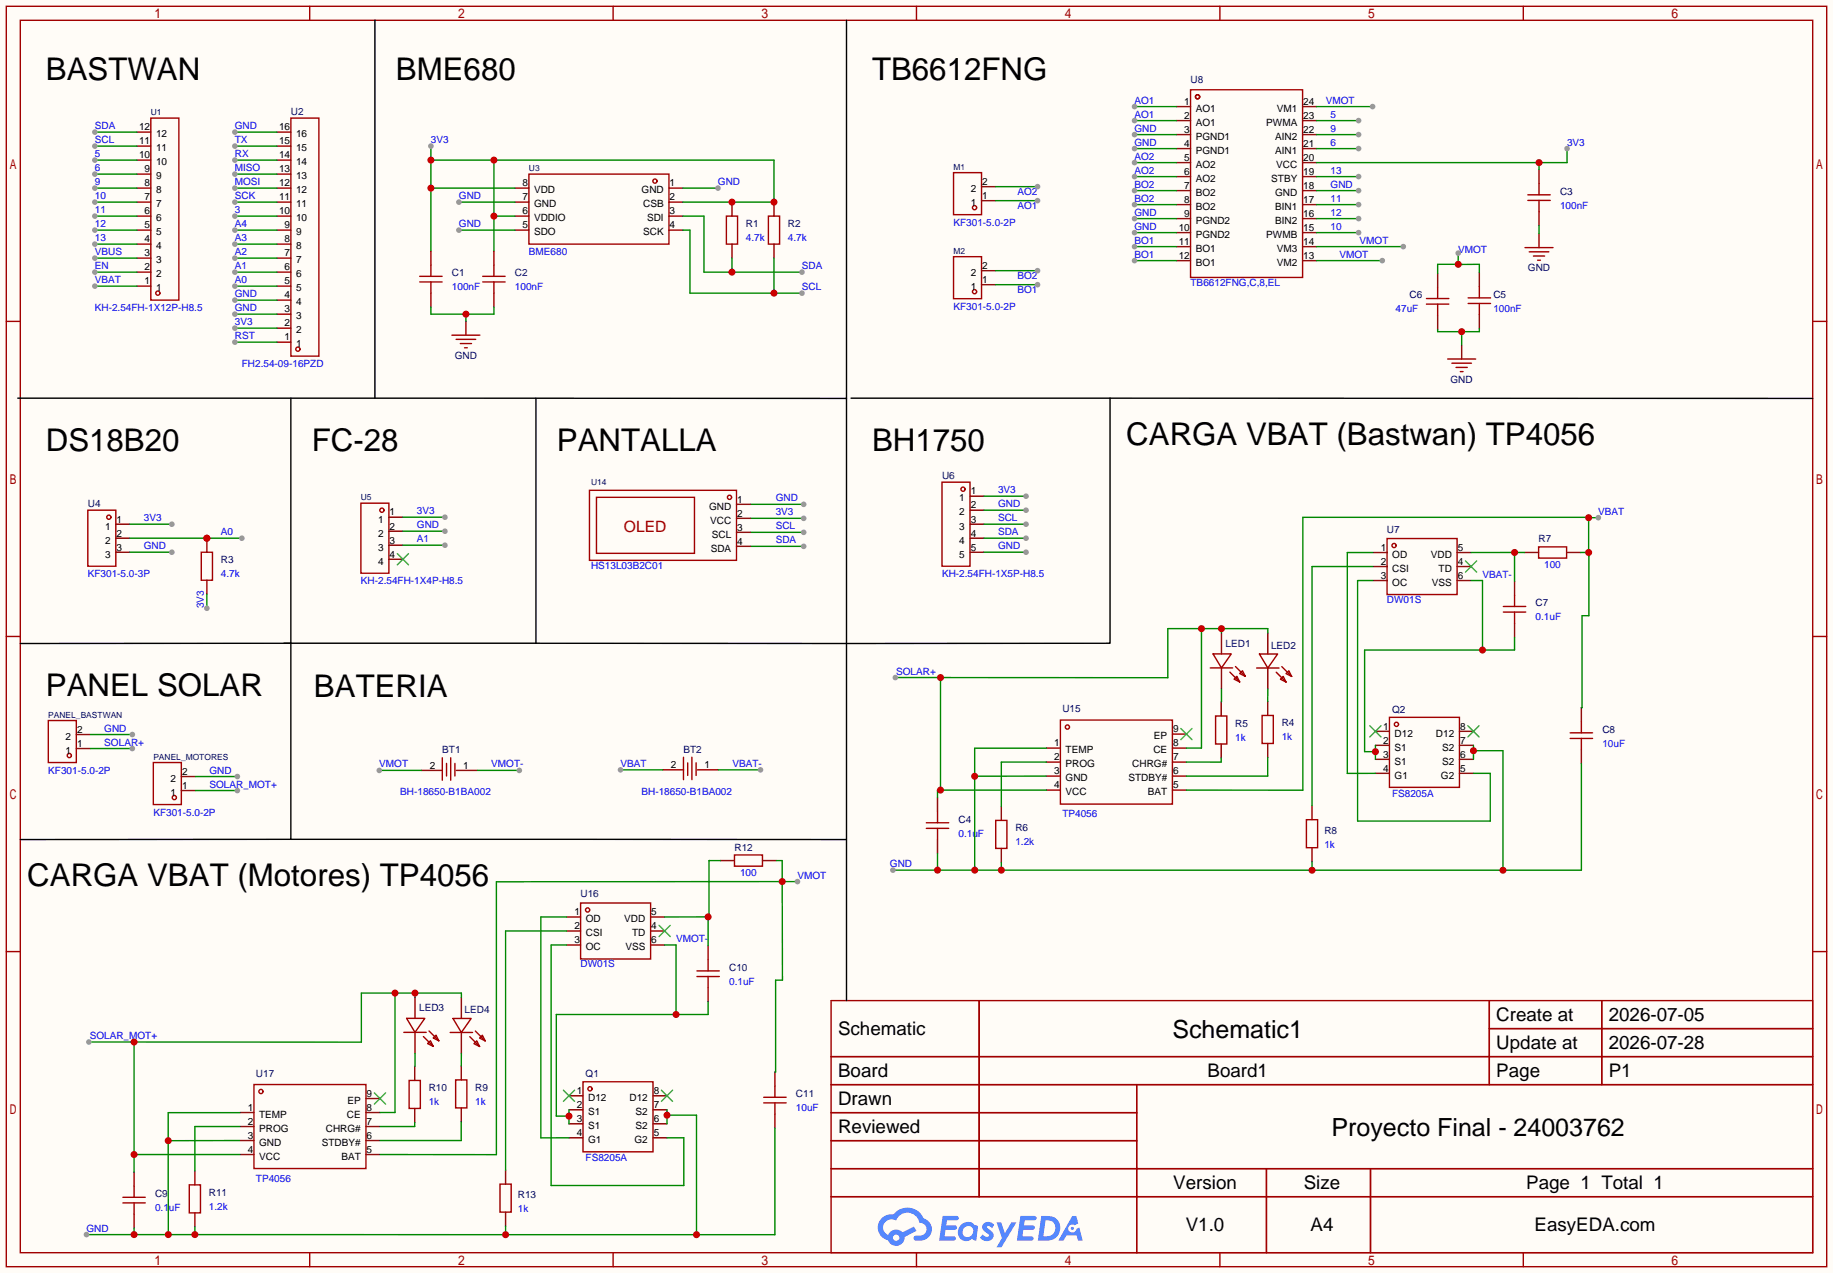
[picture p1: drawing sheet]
<svg xmlns="http://www.w3.org/2000/svg" width="332mm" height="231mm" viewBox="0 0 332 231" stroke-linecap="round" stroke-linejoin="round" font-family="sans-serif">
<path d="M0 0h332.5v230.9h-332.5z" fill="#fffcf7"/>
<g fill="none" stroke="#a10000" stroke-width=".25">
<path d="M1.1 1.1h330.2v228.6h-330.2zM3.7 3.7h325.1v223.5h-325.1zM56.2 1.1v2.6M111.2 1.1v2.6M166.2 1.1v2.6M221.3 1.1v2.6M276.3 1.1v2.6M1.1 58.3h2.6M328.8 58.3h2.5M1.1 115.4h2.6M328.8 115.4h2.5M1.1 172.6h2.6"/>
<path d="M328.8 172.6h2.5M150.7 181.5h178.1v45.7h-178.1zM150.7 191.6h178.1M150.7 196.7h178.1M177.6 181.5v35.5M206.2 196.7v30.5M270.1 181.5v15.2M270.1 186.6h58.7M290.5 181.5v15.2M150.7 201.8h55.5M150.7 212h178.1M150.7 206.9h55.5"/>
<path d="M150.7 217h178.1M229.7 212v15.2M248.6 212v15.2M56.2 227.2v2.5M111.2 227.2v2.5M166.2 227.2v2.5M221.3 227.2v2.5M276.3 227.2v2.5"/>
</g>
<g fill="#5487ff">
<path d="M178.5 221.9a1.3 1.3 0 0 1 1.8 .3l-.4 .6a.54 .54 0 0 0-.9-.2l.1 .2a1.58 1.58 0 0 1 1.1 1.5 1.43 1.43 0 0 1-2.5 .2l.6-.6a.64 .64 0 0 0 .5 .5 .64 .64 0 0 0 .6-.3l-.2-.3a1.6 1.6 0 0 1-1-1.5z"/>
<path d="M180.8 221.7h.8l.7 2 1.2-2h.9l-2.7 4.5h-.9l.9-1.6z"/>
<path d="M171 220.5h1.6a1.31 1.31 0 0 1 1.3 .2 .4 .4 0 0 1-.4 .6h-1.7l-.2 1h1.7a.4 .4 0 0 1 .3 .4 .4 .4 0 0 1-.4 .3h-1.7l-.2 1.2h.9a1.23 1.23 0 0 1 1.1 .2 .39 .39 0 0 1-.3 .6h-2.7z"/>
<path d="M185.1 220.5h1.6a1.32 1.32 0 0 1 1.3 .2 .39 .39 0 0 1-.4 .6h-1.7l-.2 1h1.7a.4 .4 0 0 1 .3 .4 .4 .4 0 0 1-.4 .3h-1.7l-.2 1.2h.9a1.23 1.23 0 0 1 1.1 .2 .39 .39 0 0 1-.3 .6h-2.6z"/>
<path d="M194.5 220.5h.7l.4 1.4-.7 .3a.75 .75 0 0 0-1.1 .3 .75 .75 0 0 0 .5 1.1 .75 .75 0 0 0 1-.7l.5-.3 .6 2.4h-.9l-.2-.9h-1.9l-.5 .9h-.9z"/>
<path d="M188.9 220.5l-.7 4.5h1.5a2.27 2.27 0 0 0 2.6-2.3 2.27 2.27 0 0 0-2.7-2.2zM189.7 221.3a1.5 1.5 0 0 1 1.8 1.6 1.5 1.5 0 0 1-2 1.3h-.3z"/>
<path d="M174.3 222.2a1.62 1.62 0 0 0-.4 2.1 1.62 1.62 0 0 0 2 .6l.4-.2 .4 .2 .4 .1 .3-2.5-.2-.2-.4-.1a1.58 1.58 0 0 0-2.5 0zM174.9 222.7a.99 .99 0 0 1 1.6 .3 .99 .99 0 0 1-.9 1.4 .94 .94 0 0 1-1-.6 .94 .94 0 0 1 .3-1.1z"/>
<path d="M159.9 220.9a2.37 2.37 0 0 0 1.2 4.1 1.54 1.54 0 0 0 1.7 .9 1.54 1.54 0 0 0 1.3-1.6l2.1-1-.4-.8-2.1 1a1.57 1.57 0 0 0-2.6 .5 1.5 1.5 0 0 1-.7-2.1 1.5 1.5 0 0 1 2.1-.5 2.23 2.23 0 0 1 2.3-1.4 2.23 2.23 0 0 1 2 1.8 1.16 1.16 0 0 1 1.3 1.1 1.16 1.16 0 0 1-1.1 1.2h-.7a.47 .47 0 0 0-.6 .4 .47 .47 0 0 0 .4 .5 2.23 2.23 0 0 0 2.3-.6 2.23 2.23 0 0 0 .4-2.3 2.16 2.16 0 0 0-1.3-1.1 3.2 3.2 0 0 0-5.4-.7l-1.2 .1zM162 224.5a.58 .58 0 0 1 1.1 0 .58 .58 0 0 1-1.1 0z"/>
<circle cx="194.5" cy="222.8" r=".28"/>
</g>
<g fill="none" stroke="#a10000" stroke-width=".25">
<path d="M27.4 21.4h5v33h-5zM52.8 21.4h5v43.2h-5z"/>
<circle cx="28.6" cy="53.2" r=".38"/>
<circle cx="54" cy="63.3" r=".38"/>
</g>
<g fill="none" stroke="#870000" stroke-width=".25">
<path d="M24.8 39.2h2.6M24.8 36.7h2.6M24.8 34.1h2.6M24.8 31.6h2.6M24.8 29h2.6M24.8 26.5h2.6M24.8 24h2.6M50.2 39.2h2.6M50.2 36.7h2.6M50.2 34.1h2.6M50.2 31.6h2.6M50.2 29h2.6"/>
<path d="M50.2 26.5h2.6M50.2 24h2.6M24.8 51.9h2.6M24.8 49.4h2.6M24.8 46.8h2.6M24.8 44.3h2.6M24.8 41.7h2.6M50.2 51.9h2.6M50.2 49.4h2.6M50.2 46.8h2.6M50.2 44.3h2.6M50.2 41.7h2.6"/>
<path d="M50.2 59.5h2.6M50.2 57h2.6M50.2 54.4h2.6M50.2 62.1h2.6"/>
</g>
<path d="M17.2 24h7.6" fill="none" stroke="#008700" stroke-width=".25"/>
<circle cx="17.2" cy="24" r=".51" fill="#999"/>
<path d="M17.2 26.5h7.6" fill="none" stroke="#008700" stroke-width=".25"/>
<circle cx="17.2" cy="26.5" r=".51" fill="#999"/>
<path d="M17.2 29h7.6" fill="none" stroke="#008700" stroke-width=".25"/>
<circle cx="17.2" cy="29" r=".51" fill="#999"/>
<path d="M17.2 31.6h7.6" fill="none" stroke="#008700" stroke-width=".25"/>
<circle cx="17.2" cy="31.6" r=".51" fill="#999"/>
<path d="M17.2 34.1h7.6" fill="none" stroke="#008700" stroke-width=".25"/>
<circle cx="17.2" cy="34.1" r=".51" fill="#999"/>
<path d="M17.2 36.7h7.6" fill="none" stroke="#008700" stroke-width=".25"/>
<circle cx="17.2" cy="36.7" r=".51" fill="#999"/>
<path d="M17.2 39.2h7.6" fill="none" stroke="#008700" stroke-width=".25"/>
<circle cx="17.2" cy="39.2" r=".51" fill="#999"/>
<path d="M17.2 41.7h7.6" fill="none" stroke="#008700" stroke-width=".25"/>
<circle cx="17.2" cy="41.7" r=".51" fill="#999"/>
<path d="M17.2 44.3h7.6" fill="none" stroke="#008700" stroke-width=".25"/>
<circle cx="17.2" cy="44.3" r=".51" fill="#999"/>
<path d="M17.2 46.8h7.6" fill="none" stroke="#008700" stroke-width=".25"/>
<circle cx="17.2" cy="46.8" r=".51" fill="#999"/>
<path d="M17.2 49.4h7.6" fill="none" stroke="#008700" stroke-width=".25"/>
<circle cx="17.2" cy="49.4" r=".51" fill="#999"/>
<path d="M17.2 51.9h7.6" fill="none" stroke="#008700" stroke-width=".25"/>
<circle cx="17.2" cy="51.9" r=".51" fill="#999"/>
<path d="M42.6 24h7.6" fill="none" stroke="#008700" stroke-width=".25"/>
<circle cx="42.6" cy="24" r=".51" fill="#999"/>
<path d="M42.6 59.5h7.6" fill="none" stroke="#008700" stroke-width=".25"/>
<circle cx="42.6" cy="59.5" r=".51" fill="#999"/>
<path d="M42.6 26.5h7.6" fill="none" stroke="#008700" stroke-width=".25"/>
<circle cx="42.6" cy="26.5" r=".51" fill="#999"/>
<path d="M42.6 29h7.6" fill="none" stroke="#008700" stroke-width=".25"/>
<circle cx="42.6" cy="29" r=".51" fill="#999"/>
<path d="M42.6 31.6h7.6" fill="none" stroke="#008700" stroke-width=".25"/>
<circle cx="42.6" cy="31.6" r=".51" fill="#999"/>
<path d="M42.6 34.1h7.6" fill="none" stroke="#008700" stroke-width=".25"/>
<circle cx="42.6" cy="34.1" r=".51" fill="#999"/>
<path d="M42.6 36.7h7.6" fill="none" stroke="#008700" stroke-width=".25"/>
<circle cx="42.6" cy="36.7" r=".51" fill="#999"/>
<path d="M42.6 39.2h7.6" fill="none" stroke="#008700" stroke-width=".25"/>
<circle cx="42.6" cy="39.2" r=".51" fill="#999"/>
<path d="M42.6 41.7h7.6" fill="none" stroke="#008700" stroke-width=".25"/>
<circle cx="42.6" cy="41.7" r=".51" fill="#999"/>
<path d="M42.6 44.3h7.6" fill="none" stroke="#008700" stroke-width=".25"/>
<circle cx="42.6" cy="44.3" r=".51" fill="#999"/>
<path d="M42.6 46.8h7.6" fill="none" stroke="#008700" stroke-width=".25"/>
<circle cx="42.6" cy="46.8" r=".51" fill="#999"/>
<path d="M42.6 49.4h7.6" fill="none" stroke="#008700" stroke-width=".25"/>
<circle cx="42.6" cy="49.4" r=".51" fill="#999"/>
<path d="M42.6 51.9h7.6" fill="none" stroke="#008700" stroke-width=".25"/>
<circle cx="42.6" cy="51.9" r=".51" fill="#999"/>
<path d="M42.6 54.4h7.6" fill="none" stroke="#008700" stroke-width=".25"/>
<circle cx="42.6" cy="54.4" r=".51" fill="#999"/>
<path d="M42.6 57h7.6" fill="none" stroke="#008700" stroke-width=".25"/>
<circle cx="42.6" cy="57" r=".51" fill="#999"/>
<path d="M42.6 62.1h7.6" fill="none" stroke="#008700" stroke-width=".25"/>
<circle cx="42.6" cy="62.1" r=".51" fill="#999"/>
<g fill="none" stroke="#a10000" stroke-width=".25">
<path d="M95.9 31.6h25.4v12.7h-25.4zM131.8 39.2h2v5.1h-2zM139.4 39.2h2v5.1h-2z"/>
<circle cx="118.8" cy="32.8" r=".38"/>
</g>
<path d="M93.4 34.1h2.5M93.4 36.7h2.5M93.4 39.2h2.5M121.3 34.1h2.6M121.3 36.7h2.6M121.3 39.2h2.6M132.8 36.7v2.5M140.4 36.7v2.5M93.4 41.7h2.5M121.3 41.7h2.6M132.8 44.3v2.5M140.4 44.3v2.5" fill="none" stroke="#870000" stroke-width=".25"/>
<path d="M123.9 39.2h3.8v10.2h17.8M132.8 46.8v2.6" fill="none" stroke="#008700" stroke-width=".25"/>
<circle cx="132.8" cy="49.4" r=".63" fill="#c00"/>
<circle cx="145.5" cy="49.4" r=".51" fill="#999"/>
<path d="M78.2 29h62.2v7.7h-16.5M78.2 26.5v19M78.2 34.1h15.2M89.6 29v16.5M89.6 39.2h3.8" fill="none" stroke="#008700" stroke-width=".25"/>
<g fill="#c00">
<circle cx="132.8" cy="36.7" r=".63"/>
<circle cx="140.4" cy="36.7" r=".63"/>
<circle cx="89.6" cy="29" r=".63"/>
<circle cx="78.2" cy="29" r=".63"/>
<circle cx="78.2" cy="34.1" r=".63"/>
<circle cx="89.6" cy="39.2" r=".63"/>
</g>
<circle cx="78.2" cy="26.5" r=".51" fill="#999"/>
<path d="M220 118.6h3.3l-1.7 2.5zM219.5 121.1h4.1M223.1 121.9l1.8 1.8M223.8 123.2l.6-.5 .5 1zM224.1 120.9l1.8 1.8M224.9 122.2l.5-.5 .5 1zM73.2 187.2h4.1M73.8 184.7h3.3l-1.8 2.5zM76.8 188l1.8 1.8M77.6 189.3l.5-.5 .5 1zM77.8 187l1.8 1.8M78.6 188.3l.5-.6 .5 1.1z" fill="none" stroke="#a10000" stroke-width=".25"/>
<path d="M221.6 114.8v3.8M221.6 121.1v3.9M75.3 180.9v3.8M75.3 187.2v3.9" fill="none" stroke="#870000" stroke-width=".25"/>
<path d="M123.9 34.1h6.3" fill="none" stroke="#008700" stroke-width=".25"/>
<circle cx="130.2" cy="34.1" r=".51" fill="#999"/>
<path d="M123.9 41.7h1.3v11.5h20.3M140.4 46.8v6.4" fill="none" stroke="#008700" stroke-width=".25"/>
<circle cx="140.4" cy="53.2" r=".63" fill="#c00"/>
<circle cx="145.5" cy="53.2" r=".51" fill="#999"/>
<g fill="none" stroke="#a10000" stroke-width=".25">
<path d="M76.1 50.1h4.1M76.1 51.1h4.1M78.2 48.1v2M78.2 51.1v2.1M87.6 50.1h4M87.6 51.1h4M89.6 48.1v2M89.6 51.1v2.1M82 60.8h5.1M82.7 61.6h3.6M83.5 62.3h2M84.3 63.1h.5"/>
<path d="M228.4 118.6h3.3l-1.7 2.6zM227.9 121.2h4.1M231.5 121.9l1.8 1.8M232.3 123.2l.5-.5 .5 1zM232.5 120.9l1.8 1.8M233.3 122.2l.5-.5 .5 1zM81.7 187.3h4M82.2 184.7h3.3l-1.8 2.6zM85.2 188l1.8 1.8M86 189.3l.5-.5 .5 1zM86.2 187l1.8 1.8M87 188.3l.5-.5 .5 1z"/>
</g>
<path d="M78.2 45.5v2.6M78.2 53.2v2.5M84.5 58.2v2.6M89.6 45.5v2.6M89.6 53.2v2.5M230 114.8v3.8M230 121.2v3.8M83.7 180.9v3.8M83.7 187.3v3.8" fill="none" stroke="#870000" stroke-width=".25"/>
<path d="M78.2 55.7v1.3h11.4v-1.3M84.5 57v1.2" fill="none" stroke="#008700" stroke-width=".25"/>
<circle cx="84.5" cy="57" r=".63" fill="#c00"/>
<path d="M83.2 36.7h10.2" fill="none" stroke="#008700" stroke-width=".25"/>
<circle cx="83.2" cy="36.7" r=".51" fill="#999"/>
<path d="M83.2 41.7h10.2" fill="none" stroke="#008700" stroke-width=".25"/>
<circle cx="83.2" cy="41.7" r=".51" fill="#999"/>
<g fill="none" stroke="#a10000" stroke-width=".25">
<path d="M15.9 92.5h5.1v10.2h-5.1z"/>
<circle cx="19.7" cy="93.8" r=".38"/>
</g>
<path d="M21 95.1h2.6M21 97.6h2.6M21 100.2h2.6" fill="none" stroke="#870000" stroke-width=".25"/>
<path d="M23.6 95.1h7.6" fill="none" stroke="#008700" stroke-width=".25"/>
<circle cx="31.2" cy="95.1" r=".51" fill="#999"/>
<path d="M23.6 97.6h20.3" fill="none" stroke="#008700" stroke-width=".25"/>
<circle cx="37.5" cy="97.6" r=".63" fill="#c00"/>
<circle cx="43.9" cy="97.6" r=".51" fill="#999"/>
<path d="M23.6 100.2h7.6" fill="none" stroke="#008700" stroke-width=".25"/>
<circle cx="31.2" cy="100.2" r=".51" fill="#999"/>
<path d="M36.5 100.2h2v5h-2z" fill="none" stroke="#a10000" stroke-width=".25"/>
<path d="M37.5 97.6v2.6" fill="none" stroke="#870000" stroke-width=".25"/>
<circle cx="37.5" cy="97.6" r=".63" fill="#c00"/>
<path d="M37.5 105.2v2.6" fill="none" stroke="#870000" stroke-width=".25"/>
<path d="M37.5 107.8v2.5" fill="none" stroke="#008700" stroke-width=".25"/>
<circle cx="37.5" cy="110.3" r=".51" fill="#999"/>
<g fill="none" stroke="#a10000" stroke-width=".25">
<path d="M65.5 91.3h5v12.7h-5zM220.5 129.9h2v5h-2zM228.9 129.8h2.1v5h-2.1zM180.6 148.8h2v5.1h-2zM74.2 196h2v5h-2zM82.6 195.9h2.1v5h-2.1zM34.3 214.9h2.1v5.1h-2.1z"/>
<circle cx="69.3" cy="92.5" r=".38"/>
</g>
<g fill="none" stroke="#870000" stroke-width=".25">
<path d="M70.5 93.8h2.6M70.5 96.3h2.6M70.5 98.9h2.6M70.5 101.4h2.6M221.5 127.3v2.6M221.5 134.9v2.6M229.9 127.2v2.6M229.9 134.8v2.6M181.6 146.3v2.5M181.6 153.9v2.5M75.2 193.4v2.6M83.7 193.3v2.6"/>
<path d="M35.3 212.4v2.5M35.3 220v2.5M75.2 201v2.6M83.7 200.9v2.6"/>
</g>
<path d="M72.1 100.4l2 2M74.1 100.4l-2 2" fill="none" stroke="#3c3" stroke-width=".25"/>
<path d="M73.1 93.8h7.6" fill="none" stroke="#008700" stroke-width=".25"/>
<circle cx="80.7" cy="93.8" r=".51" fill="#999"/>
<path d="M136.1 91.5h9.7" fill="none" stroke="#008700" stroke-width=".25"/>
<circle cx="145.8" cy="91.5" r=".51" fill="#999"/>
<path d="M73.1 96.3h7.6" fill="none" stroke="#008700" stroke-width=".25"/>
<circle cx="80.7" cy="96.3" r=".51" fill="#999"/>
<path d="M136.1 94h9.7" fill="none" stroke="#008700" stroke-width=".25"/>
<circle cx="145.8" cy="94" r=".51" fill="#999"/>
<path d="M73.1 98.9h7.6" fill="none" stroke="#008700" stroke-width=".25"/>
<circle cx="80.7" cy="98.9" r=".51" fill="#999"/>
<path d="M136.1 96.6h9.7" fill="none" stroke="#008700" stroke-width=".25"/>
<circle cx="145.8" cy="96.6" r=".51" fill="#999"/>
<g fill="none" stroke="#a10000" stroke-width=".25">
<path d="M170.9 87.5h5.1v15.2h-5.1z"/>
<circle cx="174.7" cy="88.7" r=".38"/>
</g>
<path d="M176 90h2.5M176 92.5h2.5M176 95.1h2.5M176 97.6h2.5M176 100.2h2.5" fill="none" stroke="#870000" stroke-width=".25"/>
<path d="M178.5 90h7.6" fill="none" stroke="#008700" stroke-width=".25"/>
<circle cx="186.1" cy="90" r=".51" fill="#999"/>
<path d="M178.5 92.5h7.6" fill="none" stroke="#008700" stroke-width=".25"/>
<circle cx="186.1" cy="92.5" r=".51" fill="#999"/>
<path d="M178.5 95.1h7.6" fill="none" stroke="#008700" stroke-width=".25"/>
<circle cx="186.1" cy="95.1" r=".51" fill="#999"/>
<path d="M178.5 97.6h7.6" fill="none" stroke="#008700" stroke-width=".25"/>
<circle cx="186.1" cy="97.6" r=".51" fill="#999"/>
<path d="M178.5 100.2h7.6" fill="none" stroke="#008700" stroke-width=".25"/>
<circle cx="186.1" cy="100.2" r=".51" fill="#999"/>
<path d="M68 3.6v68.6M153.5 3.7v68.6l-150.3-.1M52.8 72.2v44.5h-49.1M97.2 72.2v44.5M153.5 72.3v44.4h-56.3M154.4 72.2h47v44.5h-47.9v64.8M51.5 116.7h45.7" fill="none" stroke="#000" stroke-width=".25"/>
<g fill="none" stroke="#a10000" stroke-width=".25">
<path d="M216 16.3h20.3v34h-20.3z"/>
<circle cx="217.2" cy="17.6" r=".38"/>
</g>
<g fill="none" stroke="#870000" stroke-width=".25">
<path d="M213.4 19.3h2.6M236.3 19.3h2.5M213.4 21.9h2.6M213.4 24.4h2.6M213.4 27h2.6M213.4 29.5h2.6M213.4 32h2.6M213.4 34.6h2.6M213.4 37.1h2.6M213.4 39.7h2.6M236.3 21.9h2.5M236.3 24.4h2.5"/>
<path d="M236.3 27h2.5M236.3 29.5h2.5M236.3 32h2.5M236.3 34.6h2.5M236.3 37.1h2.5M236.3 39.7h2.5M213.4 42.2h2.6M213.4 44.7h2.6M213.4 47.3h2.6M236.3 42.2h2.5M236.3 44.7h2.5M236.3 47.3h2.5"/>
</g>
<path d="M238.8 34.6h7.6" fill="none" stroke="#008700" stroke-width=".25"/>
<circle cx="246.4" cy="34.6" r=".51" fill="#999"/>
<path d="M205.8 24.4h7.6" fill="none" stroke="#008700" stroke-width=".25"/>
<circle cx="205.8" cy="24.4" r=".51" fill="#999"/>
<path d="M205.8 27h7.6" fill="none" stroke="#008700" stroke-width=".25"/>
<circle cx="205.8" cy="27" r=".51" fill="#999"/>
<path d="M205.8 39.7h7.6" fill="none" stroke="#008700" stroke-width=".25"/>
<circle cx="205.8" cy="39.7" r=".51" fill="#999"/>
<path d="M205.8 42.2h7.6" fill="none" stroke="#008700" stroke-width=".25"/>
<circle cx="205.8" cy="42.2" r=".51" fill="#999"/>
<path d="M238.8 19.3h10.2" fill="none" stroke="#008700" stroke-width=".25"/>
<circle cx="249" cy="19.3" r=".51" fill="#999"/>
<path d="M238.8 44.7h15.7" fill="none" stroke="#008700" stroke-width=".25"/>
<circle cx="254.5" cy="44.7" r=".51" fill="#999"/>
<path d="M238.8 47.3h11.9" fill="none" stroke="#008700" stroke-width=".25"/>
<circle cx="250.7" cy="47.3" r=".51" fill="#999"/>
<path d="M201.4 72.2l127.4 .1" fill="none" stroke="#000" stroke-width=".25"/>
<path d="M279.2 30.8v2.5M279.2 38.4v2.5" fill="none" stroke="#870000" stroke-width=".25"/>
<path d="M277.1 35.3h4.1M277.1 36.3h4.1M279.2 33.3v2M279.2 36.3v2.1" fill="none" stroke="#a10000" stroke-width=".25"/>
<path d="M279.2 29.5v1.3M284.2 27v2.5h-45.4" fill="none" stroke="#008700" stroke-width=".25"/>
<circle cx="279.2" cy="29.5" r=".64" fill="#c00"/>
<circle cx="284.2" cy="27" r=".51" fill="#999"/>
<path d="M260.8 49.6v2.5M260.8 57.2v2.5M268.3 49.5v2.5M268.3 57.1v2.5M279.2 42.4v2.5M265.1 62.6v2.5" fill="none" stroke="#870000" stroke-width=".25"/>
<g fill="none" stroke="#a10000" stroke-width=".25">
<path d="M258.7 55.2h4.1M258.7 54.1h4.1M260.8 52.1v2M260.8 55.2v2M266.3 54h4.1M266.3 55h4.1M268.3 52v2M268.3 55v2.1M276.6 44.9h5.1M277.4 45.7h3.5M278.1 46.4h2.1M278.9 47.2h.5"/>
<path d="M262.6 65.1h5.1M263.4 65.9h3.5M264.1 66.6h2M264.9 67.4h.5"/>
</g>
<path d="M268.3 59.6v.6h-7.5v-.5M279.2 40.9v1.5M265.1 60.2v2.4" fill="none" stroke="#008700" stroke-width=".25"/>
<circle cx="265.1" cy="60.2" r=".64" fill="#c00"/>
<path d="M238.8 21.9h7.6" fill="none" stroke="#008700" stroke-width=".25"/>
<circle cx="246.4" cy="21.9" r=".51" fill="#999"/>
<path d="M238.8 27h7.6" fill="none" stroke="#008700" stroke-width=".25"/>
<circle cx="246.4" cy="27" r=".51" fill="#999"/>
<path d="M238.8 24.4h7.6" fill="none" stroke="#008700" stroke-width=".25"/>
<circle cx="246.4" cy="24.4" r=".51" fill="#999"/>
<path d="M238.8 32h7.6" fill="none" stroke="#008700" stroke-width=".25"/>
<circle cx="246.4" cy="32" r=".51" fill="#999"/>
<g fill="none" stroke="#a10000" stroke-width=".25">
<path d="M173 31.3h5v7.6h-5zM173 46.6h5v7.6h-5zM8.8 130.7h5v7.6h-5zM27.8 138.3h5.1v7.6h-5.1z"/>
<circle cx="176.8" cy="37.7" r=".38"/>
<circle cx="176.8" cy="52.9" r=".38"/>
<circle cx="12.6" cy="137" r=".38"/>
<circle cx="31.6" cy="144.7" r=".38"/>
</g>
<path d="M178 36.4h2.6M178 33.9h2.6M178 51.6h2.6M178 49.1h2.6M13.8 135.8h2.6M13.8 133.2h2.6M32.9 143.4h2.5M32.9 140.8h2.5" fill="none" stroke="#870000" stroke-width=".25"/>
<path d="M180.6 36.4h7.6" fill="none" stroke="#008700" stroke-width=".25"/>
<circle cx="188.2" cy="36.4" r=".51" fill="#999"/>
<path d="M180.6 33.9h7.6" fill="none" stroke="#008700" stroke-width=".25"/>
<circle cx="188.2" cy="33.9" r=".51" fill="#999"/>
<path d="M205.8 19.3h7.6" fill="none" stroke="#008700" stroke-width=".25"/>
<circle cx="205.8" cy="19.3" r=".51" fill="#999"/>
<path d="M205.8 21.9h7.6" fill="none" stroke="#008700" stroke-width=".25"/>
<circle cx="205.8" cy="21.9" r=".51" fill="#999"/>
<path d="M238.8 37.1h7.6" fill="none" stroke="#008700" stroke-width=".25"/>
<circle cx="246.4" cy="37.1" r=".51" fill="#999"/>
<path d="M238.8 39.7h7.6" fill="none" stroke="#008700" stroke-width=".25"/>
<circle cx="246.4" cy="39.7" r=".51" fill="#999"/>
<path d="M238.8 42.2h7.6" fill="none" stroke="#008700" stroke-width=".25"/>
<circle cx="246.4" cy="42.2" r=".51" fill="#999"/>
<path d="M205.8 29.5h7.6" fill="none" stroke="#008700" stroke-width=".25"/>
<circle cx="205.8" cy="29.5" r=".51" fill="#999"/>
<path d="M205.8 32h7.6" fill="none" stroke="#008700" stroke-width=".25"/>
<circle cx="205.8" cy="32" r=".51" fill="#999"/>
<path d="M180.6 51.6h7.6" fill="none" stroke="#008700" stroke-width=".25"/>
<circle cx="188.2" cy="51.6" r=".51" fill="#999"/>
<path d="M180.6 49.1h7.6" fill="none" stroke="#008700" stroke-width=".25"/>
<circle cx="188.2" cy="49.1" r=".51" fill="#999"/>
<path d="M205.8 34.6h7.6" fill="none" stroke="#008700" stroke-width=".25"/>
<circle cx="205.8" cy="34.6" r=".51" fill="#999"/>
<path d="M205.8 37.1h7.6" fill="none" stroke="#008700" stroke-width=".25"/>
<circle cx="205.8" cy="37.1" r=".51" fill="#999"/>
<path d="M205.8 44.7h7.6" fill="none" stroke="#008700" stroke-width=".25"/>
<circle cx="205.8" cy="44.7" r=".51" fill="#999"/>
<path d="M205.8 47.3h7.6" fill="none" stroke="#008700" stroke-width=".25"/>
<circle cx="205.8" cy="47.3" r=".51" fill="#999"/>
<path d="M279.1 99.2h5.1v2h-5.1zM133.2 155.1h5.1v2h-5.1zM237 148.7h2v5h-2zM90.7 214.8h2v5h-2z" fill="none" stroke="#a10000" stroke-width=".25"/>
<path d="M276.5 100.2h2.6M284.2 100.2h2.5M130.7 156.1h2.5M138.3 156.1h2.5M238 146.1v2.6M238 153.7v2.6M91.7 212.2v2.6M91.7 219.8v2.6" fill="none" stroke="#870000" stroke-width=".25"/>
<path d="M35.4 140.8h7.7" fill="none" stroke="#008700" stroke-width=".25"/>
<circle cx="43.1" cy="140.8" r=".51" fill="#999"/>
<path d="M16.4 133.2h7.6" fill="none" stroke="#008700" stroke-width=".25"/>
<circle cx="24" cy="133.2" r=".51" fill="#999"/>
<path d="M35.4 143.4h7.7" fill="none" stroke="#008700" stroke-width=".25"/>
<circle cx="43.1" cy="143.4" r=".51" fill="#999"/>
<path d="M16.4 135.8h7.6" fill="none" stroke="#008700" stroke-width=".25"/>
<circle cx="24" cy="135.8" r=".51" fill="#999"/>
<path d="M76.4 139.7h3.8M82.8 139.7h3.8M120.2 139.6h3.8M126.5 139.6h3.8" fill="none" stroke="#870000" stroke-width=".25"/>
<path d="M80.2 137.4v4.1M81 138.5v2.2M81.8 137.4v4.1M82.5 138.5v2.2M124 137.3v4.1M124.7 138.4v2.2M125.5 137.3v4.1M126.3 138.4v2.2" fill="none" stroke="#a10000" stroke-width=".25"/>
<path d="M130.3 139.6h7.6" fill="none" stroke="#008700" stroke-width=".25"/>
<circle cx="137.9" cy="139.6" r=".51" fill="#999"/>
<path d="M86.6 139.7h7.6" fill="none" stroke="#008700" stroke-width=".25"/>
<circle cx="94.2" cy="139.7" r=".51" fill="#999"/>
<path d="M112.5 139.6h7.7" fill="none" stroke="#008700" stroke-width=".25"/>
<circle cx="112.5" cy="139.6" r=".51" fill="#999"/>
<path d="M68.8 139.7h7.6" fill="none" stroke="#008700" stroke-width=".25"/>
<circle cx="68.8" cy="139.7" r=".51" fill="#999"/>
<path d="M52.8 116.7v35.5l-49.1 .1M52.8 152.2l100.7 .1" fill="none" stroke="#000" stroke-width=".25"/>
<path d="M274.7 105.4v2.6M274.7 113v2.6M286.8 128.3v2.6M286.8 136v2.5M170.1 144.7v2.5M170.1 152.3v2.5M128.4 171.5v2.6M128.4 179.1v2.6M140.6 194.4v2.6M24.3 212.6v2.5M140.6 202.1v2.5M24.3 220.2v2.5" fill="none" stroke="#870000" stroke-width=".25"/>
<g fill="none" stroke="#a10000" stroke-width=".25">
<path d="M272.7 110h4.1M272.7 111h4.1M274.7 108v2M274.7 111v2M284.8 132.9h4.1M284.8 133.9h4.1M286.8 130.9v2M286.8 133.9v2.1M168 149.2h4.1M168 150.2h4.1M170.1 147.2v2M170.1 150.2v2.1"/>
<path d="M126.4 176.1h4.1M126.4 177.1h4.1M128.4 174.1v2M128.4 177.1v2M138.5 199h4.1M140.6 197v2M22.3 217.2h4.1M22.3 218.2h4.1M24.3 215.1v2.1M24.3 218.2v2M138.5 200h4.1M140.6 200v2.1"/>
</g>
<path d="M264.5 47.9h-3.7v1.7M264.5 45.9v2M264.5 47.9h3.8v1.6" fill="none" stroke="#008700" stroke-width=".25"/>
<circle cx="264.5" cy="47.9" r=".64" fill="#c00"/>
<circle cx="264.5" cy="45.9" r=".51" fill="#999"/>
<path d="M136.1 99.1h9.7" fill="none" stroke="#008700" stroke-width=".25"/>
<circle cx="145.8" cy="99.1" r=".51" fill="#999"/>
<g fill="none" stroke="#a10000" stroke-width=".25">
<path d="M251.6 97.7h12.7v10.1h-12.7zM192.3 130.6h20.4v15.2h-20.4zM105.3 163.8h12.7v10.1h-12.7zM46.1 196.7h20.3v15.2h-20.3z"/>
<circle cx="252.9" cy="98.9" r=".38"/>
<circle cx="193.6" cy="131.9" r=".38"/>
<circle cx="106.6" cy="165" r=".38"/>
<circle cx="47.3" cy="198" r=".38"/>
</g>
<g fill="none" stroke="#870000" stroke-width=".25">
<path d="M249.1 100.2h2.5M249.1 102.8h2.5M249.1 105.3h2.5M264.3 100.2h2.5M264.3 102.8h2.5M264.3 105.3h2.5M189.8 135.7h2.5M189.8 138.2h2.5M212.7 135.7h2.5M212.7 138.2h2.5M212.7 133.1h2.5M189.8 140.8h2.5"/>
<path d="M189.8 143.3h2.5M212.7 140.8h2.5M212.7 143.3h2.5M102.8 166.3h2.5M102.8 168.9h2.5M102.8 171.4h2.5M118 166.3h2.6M118 168.9h2.6M118 171.4h2.6M66.4 199.2h2.5M43.5 201.8h2.6M43.5 204.3h2.6"/>
<path d="M43.5 206.9h2.6M43.5 209.4h2.6M66.4 201.8h2.5M66.4 204.3h2.5M66.4 206.9h2.5M66.4 209.4h2.5"/>
</g>
<path d="M265.8 101.7l2.1 2.1M267.9 101.7l-2.1 2.1M214.2 132.1l2 2.1M216.2 132.1l-2 2.1M119.5 167.8l2.1 2.1M121.6 167.8l-2.1 2.1M67.9 198.2l2 2.1M69.9 198.2l-2 2.1" fill="none" stroke="#3c3" stroke-width=".25"/>
<g fill="none" stroke="#008700" stroke-width=".25">
<path d="M189.8 138.2h-8.2v8.1M221.5 137.5v.7h-6.3M221.6 125v2.3M229.9 137.4v3.4h-14.7M230 125l-.1 2.2M24.3 189v23.6M71.6 180.1v21.7h-2.7M75.3 180.1v.8M75.3 191.1v2.3M83.7 180.9v-.8h-18.2v8.9h-49.4M83.7 191.1v2.2M24.3 209.4h19.2"/>
<path d="M43.5 204.3h-8.2v8.1M75.2 203.6v.7h-6.3M83.7 203.5v3.4h-14.8"/>
</g>
<g fill="#c00">
<circle cx="75.3" cy="180.1" r=".64"/>
<circle cx="71.6" cy="180.1" r=".63"/>
<circle cx="24.3" cy="189" r=".63"/>
<circle cx="24.3" cy="209.4" r=".63"/>
</g>
<circle cx="16.1" cy="189" r=".51" fill="#999"/>
<path d="M217.9 114v21.7h-2.7M221.6 114v.8M230 114.8v-.8h-18.2v8.9h-49.4M170.6 122.9v20.4M189.8 143.3h-19.7v1.4" fill="none" stroke="#008700" stroke-width=".25"/>
<g fill="#c00">
<circle cx="170.6" cy="143.3" r=".63"/>
<circle cx="170.6" cy="122.9" r=".63"/>
<circle cx="217.9" cy="114" r=".64"/>
<circle cx="221.6" cy="114" r=".63"/>
</g>
<circle cx="162.4" cy="122.9" r=".51" fill="#999"/>
<g fill="none" stroke="#a10000" stroke-width=".25">
<path d="M252 130.1h12.7v12.7h-12.7zM105.7 196.2h12.7v12.7h-12.7z"/>
<circle cx="253.3" cy="131.4" r=".38"/>
<circle cx="107" cy="197.5" r=".38"/>
</g>
<g fill="none" stroke="#870000" stroke-width=".25">
<path d="M249.5 132.6h2.5M249.5 135.2h2.5M249.5 137.7h2.5M264.7 132.6h2.6M264.7 135.2h2.6M264.7 137.7h2.6M249.5 140.3h2.5M264.7 140.3h2.6M103.2 198.7h2.5M118.4 198.7h2.6M103.2 201.3h2.5M103.2 203.8h2.5"/>
<path d="M103.2 206.4h2.5M118.4 201.3h2.6M118.4 203.8h2.6M118.4 206.4h2.6"/>
</g>
<path d="M248.5 131.6l2 2.1M250.5 131.6l-2 2.1M266.3 131.6l2 2.1M268.3 131.6l-2 2.1M102.2 197.7l2 2.1M104.2 197.7l-2 2.1M120 197.7l2 2.1M122 197.7l-2 2.1" fill="none" stroke="#3c3" stroke-width=".25"/>
<path d="M249.1 100.2h-4.7v40.1h5.1M102.8 166.3h-4.7v40.1h5.1M120.6 171.4h2v12.6M128.4 181.7v2.3h-27.5v18.4h2.3M103.2 201.3v2.5" fill="none" stroke="#008700" stroke-width=".25"/>
<g fill="#c00">
<circle cx="103.2" cy="202.4" r=".63"/>
<circle cx="122.6" cy="184" r=".63"/>
</g>
<path d="M266.8 105.3h2.1v12.6M274.7 115.6v2.3h-27.2v18.4h2M249.5 135.2v2.5" fill="none" stroke="#008700" stroke-width=".25"/>
<g fill="#c00">
<circle cx="249.5" cy="136.3" r=".64"/>
<circle cx="268.9" cy="117.9" r=".64"/>
</g>
<path d="M43.5 206.9h-13M43.5 201.8h-13v22.1M121 201.3v2.5M121 202.3h5.3v21.6M140.6 204.6v19.3h-124.9M24.3 222.7v1.2M35.3 222.5v1.4M91.7 222.4v1.5" fill="none" stroke="#008700" stroke-width=".25"/>
<g fill="#c00">
<circle cx="35.3" cy="223.9" r=".63"/>
<circle cx="30.5" cy="206.9" r=".63"/>
<circle cx="30.5" cy="223.9" r=".64"/>
<circle cx="24.3" cy="223.9" r=".63"/>
<circle cx="91.7" cy="223.9" r=".64"/>
<circle cx="126.3" cy="223.9" r=".63"/>
<circle cx="121" cy="202.3" r=".63"/>
</g>
<circle cx="15.7" cy="223.9" r=".51" fill="#999"/>
<path d="M189.8 135.7h-13v22.1M267.3 136.2h5.3v21.6M267.3 135.2v2.5M286.8 138.5v19.3h-48.8M162 157.8h76M170.1 154.8v3M181.6 156.4v1.4M189.8 140.8h-13M238 156.3v1.5" fill="none" stroke="#008700" stroke-width=".25"/>
<g fill="#c00">
<circle cx="272.6" cy="157.8" r=".63"/>
<circle cx="267.3" cy="136.2" r=".64"/>
<circle cx="238" cy="157.8" r=".63"/>
<circle cx="181.6" cy="157.8" r=".64"/>
<circle cx="176.8" cy="157.8" r=".63"/>
<circle cx="170.1" cy="157.8" r=".63"/>
<circle cx="176.8" cy="140.8" r=".64"/>
</g>
<circle cx="162" cy="157.8" r=".51" fill="#999"/>
<path d="M130.7 156.1h-2.1v10.2h-8M128.4 166.3v5.2" fill="none" stroke="#008700" stroke-width=".25"/>
<circle cx="128.4" cy="166.3" r=".63" fill="#c00"/>
<path d="M274.7 100.2h1.8M274.7 100.2h-7.9M274.7 100.2v5.2" fill="none" stroke="#008700" stroke-width=".25"/>
<circle cx="274.7" cy="100.2" r=".64" fill="#c00"/>
<path d="M249.1 102.8h-11.1v43.3M249.1 105.3h-2.8v43.6h24v-8.6h-3M140.8 156.1h1.1v21.7h-1.2v16.6h-.1M144.7 159.9h-54.7v49.5h-21.1M102.8 168.9h-11.1v43.3M102.8 171.4h-2.8v43.6h24v-8.6h-3" fill="none" stroke="#008700" stroke-width=".25"/>
<circle cx="141.9" cy="159.9" r=".63" fill="#c00"/>
<circle cx="144.7" cy="159.9" r=".51" fill="#999"/>
<path d="M288.2 93.9h1.7M286.7 100.2h1.5M288.2 100.2v-6.4h-51.9v49.5h-21.1M288.2 100.2v11.5h-1.2v16.6h-.2" fill="none" stroke="#008700" stroke-width=".25"/>
<g fill="#c00">
<circle cx="288.2" cy="93.9" r=".63"/>
<circle cx="288.2" cy="100.2" r=".63"/>
</g>
<circle cx="289.9" cy="93.9" r=".51" fill="#999"/>
<g fill="none" stroke="#a10000" stroke-width=".25">
<path d="M106.9 88.9h26.7v12.7h-26.7zM108.2 90.2h17.8v10.2h-17.8z"/>
<circle cx="132.3" cy="90.2" r=".38"/>
</g>
<path d="M133.6 91.5h2.5M133.6 94h2.5M133.6 96.6h2.5M133.6 99.1h2.5" fill="none" stroke="#870000" stroke-width=".25"/>
<g font-size="5.7">
<text x="8.3" y="14.5">BASTWAN</text>
<text x="71.8" y="14.5">BME680</text>
<text x="158.2" y="14.5">TB6612FNG</text>
<text x="8.3" y="81.8">DS18B20</text>
<text x="56.6" y="81.8">FC-28</text>
<text x="101" y="81.8">PANTALLA</text>
<text x="158.2" y="81.8">BH1750</text>
<text x="204.3" y="80.7">CARGA VBAT (Bastwan) TP4056</text>
<text x="8.3" y="126.3">PANEL SOLAR</text>
<text x="57" y="126.5">BATERIA</text>
<text x="5" y="160.6">CARGA VBAT (Motores) TP4056</text>
</g>
<g font-size="4.5">
<text x="212.7" y="188.3">Schematic1</text>
<text x="241.5" y="206.1">Proyecto Final - 24003762</text>
</g>
<g font-size="3.4">
<text x="271.4" y="185.2">Create at</text>
<text x="291.8" y="185.2">2026-07-05</text>
<text x="152" y="187.7">Schematic</text>
<text x="271.4" y="190.3">Update at</text>
<text x="291.8" y="190.3">2026-07-28</text>
<text x="152" y="195.3">Board</text>
<text x="219" y="195.3">Board1</text>
<text x="271.4" y="195.3">Page</text>
<text x="291.8" y="195.3">P1</text>
<text x="152" y="200.4">Drawn</text>
<text x="152" y="205.5">Reviewed</text>
<text x="212.8" y="215.7">Version</text>
<text x="236.5" y="215.7">Size</text>
<text x="276.8" y="215.7">Page 1 Total 1</text>
<text x="215.1" y="223.3">V1.0</text>
<text x="237.7" y="223.3">A4</text>
<text x="278.4" y="223.3">EasyEDA.com</text>
</g>
<text font-size="2.8" fill="#a00000" x="113.2" y="96.5">OLED</text>
<g font-size="1.8" fill="#000080">
<text x="216" y="15">U8</text>
<text x="52.8" y="20.9">U2</text>
<text x="283" y="35.3">C3</text>
<text x="135.3" y="41.2">R1</text>
<text x="142.9" y="41.2">R2</text>
<text x="82" y="50.1">C1</text>
<text x="93.4" y="50.1">C2</text>
<text x="270.9" y="54">C5</text>
<text x="277.1" y="49.2">GND</text>
<text x="255.7" y="54.1">C6</text>
<text x="82.5" y="65.1">GND</text>
<text x="263.1" y="69.4">GND</text>
<text x="170.9" y="86.9">U6</text>
<text x="15.9" y="92">U4</text>
<text x="251.6" y="96.6">U7</text>
<text x="279.1" y="98.4">R7</text>
<text x="40.1" y="102.2">R3</text>
<text x="278.5" y="110">C7</text>
<text x="222.3" y="117.4">LED1</text>
<text x="230.6" y="117.6">LED2</text>
<text x="192.7" y="129.2">U15</text>
<text x="224" y="131.9">R5</text>
<text x="232.5" y="131.8">R4</text>
<text x="252.5" y="129.3">Q2</text>
<text x="80.2" y="136.6">BT1</text>
<text x="124" y="136.5">BT2</text>
<text x="290.7" y="132.9">C8</text>
<text x="173.9" y="149.2">C4</text>
<text x="133.2" y="154.3">R12</text>
<text x="184.2" y="150.8">R6</text>
<text x="240.2" y="151.2">R8</text>
<text x="105.3" y="162.7">U16</text>
<text x="132.3" y="176.1">C10</text>
<text x="76" y="183.5">LED3</text>
<text x="84.3" y="183.7">LED4</text>
<text x="46.4" y="195.3">U17</text>
<text x="77.8" y="198">R10</text>
<text x="86.2" y="197.9">R9</text>
<text x="106.2" y="195.4">Q1</text>
<text x="144.4" y="199">C11</text>
<text x="28.1" y="217.1">C9</text>
<text x="37.9" y="216.9">R11</text>
<text x="93.9" y="217.3">R13</text>
</g>
<g font-size="1.8" fill="#00f">
<text x="17.2" y="23.4">SDA</text>
<text x="42.6" y="23.4">GND</text>
<text x="205.8" y="23.9">GND</text>
<text x="205.8" y="18.8">AO1</text>
<text x="205.8" y="21.3">AO1</text>
<text x="240.5" y="18.8">VMOT</text>
<text x="241.4" y="21.3">5</text>
<text x="241.4" y="23.9">9</text>
<text x="17.2" y="26">SCL</text>
<text x="17.2" y="28.5">5</text>
<text x="42.6" y="26">TX</text>
<text x="42.6" y="28.5">RX</text>
<text x="78.2" y="26">3V3</text>
<text x="205.8" y="26.4">GND</text>
<text x="205.8" y="28.9">AO2</text>
<text x="241.4" y="26.4">6</text>
<text x="284.2" y="26.4">3V3</text>
<text x="17.2" y="31">6</text>
<text x="17.2" y="33.6">9</text>
<text x="42.6" y="31">MISO</text>
<text x="42.6" y="33.6">MOSI</text>
<text x="130.2" y="33.6">GND</text>
<text x="184.6" y="35.3">AO2</text>
<text x="205.8" y="31.5">AO2</text>
<text x="205.8" y="34">BO2</text>
<text x="241.4" y="34">GND</text>
<text x="241.4" y="31.5">13</text>
<text x="17.2" y="36.1">10</text>
<text x="17.2" y="38.7">11</text>
<text x="17.2" y="41.2">12</text>
<text x="42.6" y="36.1">SCK</text>
<text x="42.6" y="38.7">3</text>
<text x="42.6" y="41.2">A4</text>
<text x="83.2" y="36.1">GND</text>
<text x="83.2" y="41.2">GND</text>
<text x="173" y="40.9">KF301-5.0-2P</text>
<text x="184.6" y="37.9">AO1</text>
<text x="205.8" y="39.1">GND</text>
<text x="205.8" y="41.6">GND</text>
<text x="205.8" y="36.6">BO2</text>
<text x="241.4" y="36.6">11</text>
<text x="241.4" y="39.1">12</text>
<text x="241.4" y="41.6">10</text>
<text x="283" y="37.8">100nF</text>
<text x="17.2" y="43.7">13</text>
<text x="17.2" y="46.3">VBUS</text>
<text x="42.6" y="43.7">A3</text>
<text x="42.6" y="46.3">A2</text>
<text x="95.9" y="46.3">BME680</text>
<text x="135.3" y="43.7">4.7k</text>
<text x="142.9" y="43.7">4.7k</text>
<text x="205.8" y="44.2">BO1</text>
<text x="205.8" y="46.7">BO1</text>
<text x="243" y="46.7">VMOT</text>
<text x="246.6" y="44.2">VMOT</text>
<text x="264.5" y="45.9">VMOT</text>
<text x="17.2" y="48.8">EN</text>
<text x="17.2" y="51.4">VBAT</text>
<text x="42.6" y="48.8">A1</text>
<text x="42.6" y="51.4">A0</text>
<text x="42.6" y="53.9">GND</text>
<text x="82" y="52.6">100nF</text>
<text x="93.4" y="52.6">100nF</text>
<text x="145.5" y="48.8">SDA</text>
<text x="145.5" y="52.6">SCL</text>
<text x="184.6" y="53.1">BO1</text>
<text x="184.6" y="50.6">BO2</text>
<text x="216" y="51.8">TB6612FNG,C,8,EL</text>
<text x="17.2" y="56.4">KH-2.54FH-1X12P-H8.5</text>
<text x="42.6" y="59">3V3</text>
<text x="42.6" y="56.4">GND</text>
<text x="173" y="56.2">KF301-5.0-2P</text>
<text x="253.2" y="56.6">47uF</text>
<text x="270.9" y="56.5">100nF</text>
<text x="42.6" y="61.5">RST</text>
<text x="43.9" y="66.6">FH2.54-09-16PZD</text>
<text x="181" y="89.5">3V3</text>
<text x="26.1" y="94.5">3V3</text>
<text x="75.6" y="93.3">3V3</text>
<text x="75.6" y="95.8">GND</text>
<text x="140.7" y="90.9">GND</text>
<text x="140.7" y="93.5">3V3</text>
<text x="181" y="92">GND</text>
<text x="181" y="94.5">SCL</text>
<text x="289.9" y="93.4">VBAT</text>
<text x="26.1" y="99.6">GND</text>
<text x="40.1" y="97.1">A0</text>
<text x="75.6" y="98.3">A1</text>
<text x="140.7" y="96">SCL</text>
<text x="140.7" y="98.5">SDA</text>
<text x="181" y="97.1">SDA</text>
<text x="181" y="99.6">GND</text>
<text x="15.9" y="104.7">KF301-5.0-3P</text>
<text x="40.1" y="104.7">4.7k</text>
<text x="65.5" y="106">KH-2.54FH-1X4P-H8.5</text>
<text x="107.2" y="103.1">HS13L03B2C01</text>
<text x="170.9" y="104.7">KH-2.54FH-1X5P-H8.5</text>
<text x="268.9" y="104.7">VBAT-</text>
<text x="280.1" y="103">100</text>
<text x="37" y="110.3" transform="rotate(-90 37 110.3)">3V3</text>
<text x="251.6" y="109.3">DW01S</text>
<text x="278.5" y="112.5">0.1uF</text>
<text x="162.5" y="122.3">SOLAR+</text>
<text x="18.9" y="132.7">GND</text>
<text x="18.9" y="135.2">SOLAR+</text>
<text x="224" y="134.4">1k</text>
<text x="232.5" y="134.3">1k</text>
<text x="290.7" y="135.4">10uF</text>
<text x="8.8" y="140.3">KF301-5.0-2P</text>
<text x="38" y="140.3">GND</text>
<text x="38" y="142.8">SOLAR_MOT+</text>
<text x="68.8" y="139.2">VMOT</text>
<text x="89.1" y="139.2">VMOT-</text>
<text x="112.6" y="139.1">VBAT</text>
<text x="132.9" y="139.1">VBAT-</text>
<text x="27.8" y="147.9">KF301-5.0-2P</text>
<text x="72.6" y="144.3">BH-18650-B1BA002</text>
<text x="116.4" y="144.2">BH-18650-B1BA002</text>
<text x="192.7" y="148.2">TP4056</text>
<text x="252.5" y="144.5">FS8205A</text>
<text x="173.9" y="151.7">0.1uF</text>
<text x="184.2" y="153.3">1.2k</text>
<text x="240.2" y="153.8">1k</text>
<text x="134.2" y="158.8">100</text>
<text x="144.7" y="159.3">VMOT</text>
<text x="161.4" y="157.3">GND</text>
<text x="122.6" y="170.8">VMOT-</text>
<text x="105.3" y="175.4">DW01S</text>
<text x="132.3" y="178.6">0.1uF</text>
<text x="16.3" y="188.4">SOLAR_MOT+</text>
<text x="77.8" y="200.5">1k</text>
<text x="86.2" y="200.4">1k</text>
<text x="144.4" y="201.5">10uF</text>
<text x="46.4" y="214.3">TP4056</text>
<text x="106.2" y="210.6">FS8205A</text>
<text x="28.1" y="219.7">0.1uF</text>
<text x="37.9" y="219.4">1.2k</text>
<text x="93.9" y="219.9">1k</text>
<text x="15.7" y="223.4">GND</text>
</g>
<g font-size="1.8">
<text x="25.2" y="23.6">12</text>
<text x="50.6" y="23.6">16</text>
<text x="214.8" y="19">1</text>
<text x="214.8" y="21.6">2</text>
<text x="216.9" y="20.3">AO1</text>
<text x="216.9" y="22.8">AO1</text>
<text x="229.7" y="22.8">PWMA</text>
<text x="231.6" y="20.3">VM1</text>
<text x="236.4" y="21.6">23</text>
<text x="236.4" y="19">24</text>
<text x="25.2" y="28.7">10</text>
<text x="25.2" y="26.2">11</text>
<text x="28.3" y="30">10</text>
<text x="28.3" y="27.5">11</text>
<text x="28.3" y="24.9">12</text>
<text x="50.6" y="28.7">14</text>
<text x="50.6" y="26.2">15</text>
<text x="53.7" y="30">14</text>
<text x="53.7" y="27.5">15</text>
<text x="53.7" y="24.9">16</text>
<text x="214.8" y="24.1">3</text>
<text x="214.8" y="26.6">4</text>
<text x="214.8" y="29.2">5</text>
<text x="216.9" y="25.4">PGND1</text>
<text x="216.9" y="27.9">PGND1</text>
<text x="231.3" y="27.9">AIN1</text>
<text x="231.3" y="25.4">AIN2</text>
<text x="236.4" y="29.2">20</text>
<text x="236.4" y="26.6">21</text>
<text x="236.4" y="24.1">22</text>
<text x="26.2" y="33.8">8</text>
<text x="26.2" y="31.3">9</text>
<text x="28.3" y="35.1">8</text>
<text x="28.3" y="32.5">9</text>
<text x="50.6" y="33.8">12</text>
<text x="50.6" y="31.3">13</text>
<text x="53.7" y="35.1">12</text>
<text x="53.7" y="32.5">13</text>
<text x="94.8" y="33.8">8</text>
<text x="96.9" y="35.1">VDD</text>
<text x="116.4" y="35.1">GND</text>
<text x="121.5" y="33.8">1</text>
<text x="176.1" y="34.8">2</text>
<text x="178.2" y="33.5">2</text>
<text x="214.8" y="31.7">6</text>
<text x="214.8" y="34.3">7</text>
<text x="216.9" y="30.4">AO2</text>
<text x="216.9" y="33">AO2</text>
<text x="216.9" y="35.5">BO2</text>
<text x="230.6" y="33">STBY</text>
<text x="231.3" y="35.5">GND</text>
<text x="231.5" y="30.4">VCC</text>
<text x="236.4" y="34.3">18</text>
<text x="236.4" y="31.7">19</text>
<text x="26.2" y="41.4">5</text>
<text x="26.2" y="38.9">6</text>
<text x="26.2" y="36.3">7</text>
<text x="28.3" y="40.2">6</text>
<text x="28.3" y="37.6">7</text>
<text x="50.6" y="38.9">10</text>
<text x="50.6" y="36.3">11</text>
<text x="51.6" y="41.4">9</text>
<text x="53.7" y="40.2">10</text>
<text x="53.7" y="37.6">11</text>
<text x="94.8" y="36.3">7</text>
<text x="94.8" y="38.9">6</text>
<text x="94.8" y="41.4">5</text>
<text x="96.9" y="37.6">GND</text>
<text x="96.9" y="40.2">VDDIO</text>
<text x="116.7" y="37.6">CSB</text>
<text x="117.4" y="40.2">SDI</text>
<text x="121.5" y="41.4">4</text>
<text x="121.5" y="38.9">3</text>
<text x="121.5" y="36.3">2</text>
<text x="176.1" y="37.4">1</text>
<text x="178.2" y="36.1">1</text>
<text x="213.8" y="41.9">10</text>
<text x="214.8" y="36.8">8</text>
<text x="214.8" y="39.3">9</text>
<text x="216.9" y="38.1">BO2</text>
<text x="216.9" y="40.6">PGND2</text>
<text x="231.3" y="40.6">BIN2</text>
<text x="231.3" y="38.1">BIN1</text>
<text x="236.4" y="41.9">15</text>
<text x="236.4" y="39.3">16</text>
<text x="236.4" y="36.8">17</text>
<text x="26.2" y="46.5">3</text>
<text x="26.2" y="44">4</text>
<text x="28.3" y="47.8">3</text>
<text x="28.3" y="45.2">4</text>
<text x="28.3" y="42.7">5</text>
<text x="51.6" y="46.5">7</text>
<text x="51.6" y="44">8</text>
<text x="53.7" y="47.8">7</text>
<text x="53.7" y="45.2">8</text>
<text x="53.7" y="42.7">9</text>
<text x="96.9" y="42.7">SDO</text>
<text x="116.7" y="42.7">SCK</text>
<text x="213.8" y="44.4">11</text>
<text x="213.8" y="47">12</text>
<text x="216.9" y="43.1">PGND2</text>
<text x="216.9" y="45.7">BO1</text>
<text x="229.7" y="43.1">PWMB</text>
<text x="231.6" y="45.7">VM3</text>
<text x="236.4" y="47">13</text>
<text x="236.4" y="44.4">14</text>
<text x="26.2" y="51.6">1</text>
<text x="26.2" y="49">2</text>
<text x="28.3" y="52.9">1</text>
<text x="28.3" y="50.3">2</text>
<text x="51.6" y="51.6">5</text>
<text x="51.6" y="49">6</text>
<text x="53.7" y="52.9">5</text>
<text x="53.7" y="50.3">6</text>
<text x="176.1" y="52.6">1</text>
<text x="176.1" y="50.1">2</text>
<text x="178.2" y="51.3">1</text>
<text x="178.2" y="48.8">2</text>
<text x="216.9" y="48.2">BO1</text>
<text x="231.6" y="48.2">VM2</text>
<text x="51.6" y="59.2">2</text>
<text x="51.6" y="56.7">3</text>
<text x="51.6" y="54.1">4</text>
<text x="53.7" y="57.9">3</text>
<text x="53.7" y="55.4">4</text>
<text x="51.6" y="61.7">1</text>
<text x="53.7" y="63">1</text>
<text x="53.7" y="60.5">2</text>
<text x="176.1" y="89.7">1</text>
<text x="21.1" y="94.8">1</text>
<text x="68.6" y="94.8">1</text>
<text x="70.7" y="93.5">1</text>
<text x="128.6" y="92.4">GND</text>
<text x="128.8" y="95">VCC</text>
<text x="133.7" y="91.2">1</text>
<text x="133.7" y="93.7">2</text>
<text x="174" y="91">1</text>
<text x="174" y="93.5">2</text>
<text x="176.1" y="92.2">2</text>
<text x="176.1" y="94.8">3</text>
<text x="19.1" y="96">1</text>
<text x="19.1" y="98.6">2</text>
<text x="19.1" y="101.1">3</text>
<text x="21.1" y="97.3">2</text>
<text x="21.1" y="99.8">3</text>
<text x="68.6" y="97.3">2</text>
<text x="68.6" y="99.8">3</text>
<text x="70.7" y="96">2</text>
<text x="70.7" y="98.6">3</text>
<text x="70.7" y="101.1">4</text>
<text x="128.9" y="100.1">SDA</text>
<text x="129.1" y="97.5">SCL</text>
<text x="133.7" y="96.2">3</text>
<text x="133.7" y="98.8">4</text>
<text x="174" y="96">3</text>
<text x="174" y="98.6">4</text>
<text x="174" y="101.1">5</text>
<text x="176.1" y="97.3">4</text>
<text x="176.1" y="99.8">5</text>
<text x="250.5" y="99.9">1</text>
<text x="252.5" y="101.2">OD</text>
<text x="259.5" y="101.2">VDD</text>
<text x="264.4" y="99.9">5</text>
<text x="68.6" y="102.4">4</text>
<text x="250.5" y="102.4">2</text>
<text x="250.5" y="105">3</text>
<text x="252.5" y="103.7">CSI</text>
<text x="252.5" y="106.2">OC</text>
<text x="259.7" y="106.2">VSS</text>
<text x="260.9" y="103.7">TD</text>
<text x="264.4" y="102.4">4</text>
<text x="264.4" y="105">6</text>
<text x="11.9" y="136.7">1</text>
<text x="11.9" y="134.2">2</text>
<text x="14" y="135.5">1</text>
<text x="14" y="132.9">2</text>
<text x="191.2" y="135.4">1</text>
<text x="191.2" y="137.9">2</text>
<text x="193.3" y="136.6">TEMP</text>
<text x="209.2" y="136.6">CE</text>
<text x="209.3" y="134.1">EP</text>
<text x="212.8" y="137.9">7</text>
<text x="212.8" y="135.4">8</text>
<text x="212.8" y="132.8">9</text>
<text x="250.9" y="132.3">1</text>
<text x="250.9" y="134.9">2</text>
<text x="250.9" y="137.4">3</text>
<text x="253" y="133.6">D12</text>
<text x="253" y="136.1">S1</text>
<text x="260.5" y="133.6">D12</text>
<text x="261.6" y="136.1">S2</text>
<text x="264.9" y="137.4">6</text>
<text x="264.9" y="134.9">7</text>
<text x="264.9" y="132.3">8</text>
<text x="30.9" y="141.8">2</text>
<text x="33" y="143.1">1</text>
<text x="33" y="140.5">2</text>
<text x="77.9" y="139.4">2</text>
<text x="84" y="139.4">1</text>
<text x="121.7" y="139.3">2</text>
<text x="127.8" y="139.3">1</text>
<text x="191.2" y="140.4">3</text>
<text x="191.2" y="143">4</text>
<text x="193.3" y="139.2">PROG</text>
<text x="193.3" y="141.7">GND</text>
<text x="204.7" y="141.7">STDBY#</text>
<text x="205.4" y="139.2">CHRG#</text>
<text x="212.8" y="143">5</text>
<text x="212.8" y="140.4">6</text>
<text x="250.9" y="140">4</text>
<text x="253" y="138.7">S1</text>
<text x="253" y="141.2">G1</text>
<text x="261.4" y="141.2">G2</text>
<text x="261.6" y="138.7">S2</text>
<text x="264.9" y="140">5</text>
<text x="30.9" y="144.3">1</text>
<text x="193.3" y="144.3">VCC</text>
<text x="208.2" y="144.3">BAT</text>
<text x="104.2" y="166">1</text>
<text x="106.3" y="167.3">OD</text>
<text x="113.2" y="167.3">VDD</text>
<text x="118.1" y="166">5</text>
<text x="104.2" y="168.5">2</text>
<text x="104.2" y="171.1">3</text>
<text x="106.3" y="169.8">CSI</text>
<text x="106.3" y="172.3">OC</text>
<text x="113.4" y="172.3">VSS</text>
<text x="114.7" y="169.8">TD</text>
<text x="118.1" y="168.5">4</text>
<text x="118.1" y="171.1">6</text>
<text x="44.9" y="201.5">1</text>
<text x="47" y="202.7">TEMP</text>
<text x="62.9" y="202.7">CE</text>
<text x="63" y="200.2">EP</text>
<text x="66.5" y="201.5">8</text>
<text x="66.5" y="198.9">9</text>
<text x="104.6" y="198.4">1</text>
<text x="104.6" y="201">2</text>
<text x="104.6" y="203.5">3</text>
<text x="106.7" y="199.7">D12</text>
<text x="106.7" y="202.2">S1</text>
<text x="114.2" y="199.7">D12</text>
<text x="115.3" y="202.2">S2</text>
<text x="118.6" y="203.5">6</text>
<text x="118.6" y="201">7</text>
<text x="118.6" y="198.4">8</text>
<text x="44.9" y="204">2</text>
<text x="44.9" y="206.5">3</text>
<text x="44.9" y="209.1">4</text>
<text x="47" y="205.3">PROG</text>
<text x="47" y="207.8">GND</text>
<text x="58.4" y="207.8">STDBY#</text>
<text x="59.1" y="205.3">CHRG#</text>
<text x="66.5" y="209.1">5</text>
<text x="66.5" y="206.5">6</text>
<text x="66.5" y="204">7</text>
<text x="104.6" y="206.1">4</text>
<text x="106.7" y="204.8">S1</text>
<text x="106.7" y="207.3">G1</text>
<text x="115.1" y="207.3">G2</text>
<text x="115.3" y="204.8">S2</text>
<text x="118.6" y="206.1">5</text>
<text x="47" y="210.4">VCC</text>
<text x="61.9" y="210.4">BAT</text>
</g>
<g font-size="1.5" fill="#000080">
<text x="27.4" y="20.9">U1</text>
<text x="95.9" y="31">U3</text>
<text x="173" y="30.8">M1</text>
<text x="173" y="46">M2</text>
<text x="107.2" y="87.9">U14</text>
<text x="65.5" y="90.7">U5</text>
<text x="8.8" y="130.1">PANEL_BASTWAN</text>
<text x="27.8" y="137.8">PANEL_MOTORES</text>
</g>
</svg>
